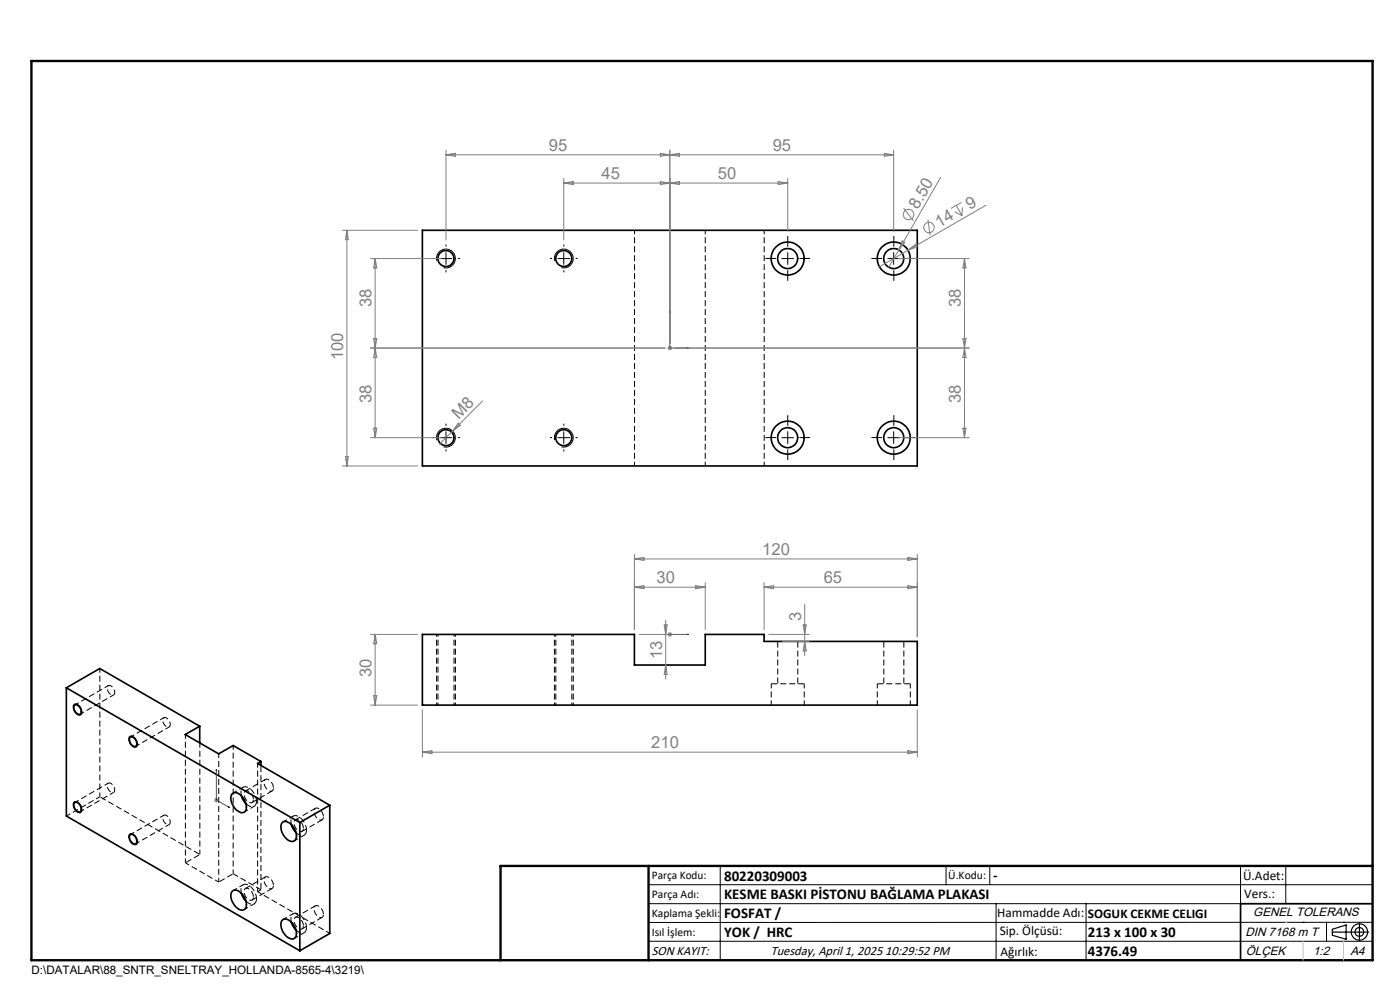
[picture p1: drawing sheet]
<svg xmlns="http://www.w3.org/2000/svg" width="297mm" height="210mm" viewBox="0 0 297 210" stroke-linecap="round" stroke-linejoin="round" font-family="sans-serif">
<path d="M170.6 145h-7M193.1 145h-7M52.2 170.5a1.26 1.26 0 0 0 2.1 .1l.1-.6M62.8 176.6a1.26 1.26 0 0 0 2.1 .1l.1-.6M52.2 191.1a1.26 1.26 0 0 0 2.1 .2l.1-.7M62.8 197.3a1.26 1.26 0 0 0 2.1 .1l.1-.6" fill="none" stroke="#000" stroke-width=".21" stroke-dasharray="1.3 .6" stroke-linecap="butt"/>
<path d="M163.6 145v4.5M170.6 149.5v-4.5M186.1 145v4.5M193.1 149.5v-4.5" fill="none" stroke="#000" stroke-width=".21" stroke-dasharray="1.3 .6" stroke-dashoffset=".3" stroke-linecap="butt"/>
<path d="M165 136v9M187.5 136v9M169.2 145v-9M191.7 145v-9M53.8 169.6a1.64 1.64 0 0 0-1.8-1.8 1.73 1.73 0 0 0 1.3 2.5l.4-.2 .1-.5M58 167.1a.7 .7 0 0 1-.5 .8 .7 .7 0 0 1-.8-.5 1.59 1.59 0 0 1-.4-2 1.64 1.64 0 0 1 1.7 1.7M64.4 175.7a1.64 1.64 0 0 0-1.8-1.8 1.73 1.73 0 0 0 1.3 2.5l.4-.2 .1-.5M68.6 173.3a.7 .7 0 0 1-.5 .7 .7 .7 0 0 1-.8-.4 1.59 1.59 0 0 1-.4-2.1 1.64 1.64 0 0 1 1.7 1.8M53.8 190.3a1.64 1.64 0 0 0-1.8-1.8 1.73 1.73 0 0 0 1.3 2.5l.4-.3 .1-.4M58 187.8a.7 .7 0 0 1-.5 .8 .7 .7 0 0 1-.8-.5 1.59 1.59 0 0 1-.4-2.1 1.64 1.64 0 0 1 1.7 1.8M64.4 196.4a1.64 1.64 0 0 0-1.8-1.8 1.73 1.73 0 0 0 1.3 2.5l.4-.2 .1-.5M68.6 193.9a.7 .7 0 0 1-.5 .8 .7 .7 0 0 1-.8-.5 1.59 1.59 0 0 1-.4-2 1.64 1.64 0 0 1 1.7 1.7" fill="none" stroke="#000" stroke-width=".21" stroke-dasharray="1.3 .6" stroke-dashoffset="-.1" stroke-linecap="butt"/>
<path d="M92.6 134.5v15M92.9 134.5v15M117.6 134.5v15M117.9 134.5v15M96.3 149.5v-15M96.6 149.5v-15M121.3 149.5v-15M121.6 149.5v-15" fill="none" stroke="#000" stroke-width=".21" stroke-dasharray="1.3 .6" stroke-dashoffset=".8" stroke-linecap="butt"/>
<g fill="none" stroke="#000" stroke-width=".35">
<path d="M89.6 48.9h105v49.9h-105zM89.6 134.6h45v6.5h15v-6.5h12.5v1.5h32.5v13.5h-105zM14.1 145.9v27.2l49.5 28.6M14.1 145.9l49.5 28.6M14.1 145.9l7.1-4.1 21.2 12.2M15.8 149.6a1.27 1.27 0 0 1 1.2 1.9 1.32 1.32 0 0 1-1.2-1.9zM27.6 156.4a1.27 1.27 0 0 1 1.2 1.9 1.32 1.32 0 0 1-1.2-1.9zM42.4 154l-3.1 1.8 7.1 4.1 3.1-1.8 5.9 3.4M42.4 154v3.6M15.8 170.3a1.19 1.19 0 0 1 1.5 1.4 .55 .55 0 0 1-.5 .6 .55 .55 0 0 1-.6-.4l-.5-.7v-.6zM27.6 177.1a1.27 1.27 0 0 1 1.2 1.9 1.32 1.32 0 0 1-1.2-1.9zM49.2 168.4a1.43 1.43 0 0 1 2.2 .6 2.55 2.55 0 0 1 .5 3.3 2.03 2.03 0 0 1-2.5-1.5l-.3-.7-.1-.8z"/>
<path d="M51.2 168.8l1 1.7M55.4 161.5l-.8 .5 15.4 8.8M55.4 161.5v.8M59.8 174.5a1.43 1.43 0 0 1 2.2 .6 2.48 2.48 0 0 1 .4 3.3 1.8 1.8 0 0 1-2.1-1.1 2.66 2.66 0 0 1-.5-2.8zM61.8 174.9l.3 .8 .7 .9M63.6 174.5v27.2M70 170.8l-6.4 3.7M70 170.8v27.2l-6.4 3.7M49.2 189.1a1.43 1.43 0 0 1 2.2 .5 2.55 2.55 0 0 1 .5 3.3 1.94 1.94 0 0 1-2.5-1.4l-.3-.8-.1-.7zM51.2 189.5l.6 1.2 .4 .5M59.8 195.3a1.43 1.43 0 0 1 2.2 .5 3 3 0 0 1 .7 3.1 1.48 1.48 0 0 1-2.2-.6 2.82 2.82 0 0 1-.7-3zM61.8 195.6l.3 .8 .7 .9"/>
<path d="M291.2 191.7h-28v12"/>
<circle cx="94.6" cy="54.8" r="1.71"/>
<circle cx="119.6" cy="54.8" r="1.7"/>
<circle cx="167.1" cy="54.8" r="2.13"/>
<circle cx="167.1" cy="54.8" r="3.5"/>
<circle cx="189.6" cy="54.8" r="2.13"/>
<circle cx="189.6" cy="54.8" r="3.5"/>
<circle cx="94.6" cy="92.8" r="1.71"/>
<circle cx="119.6" cy="92.8" r="1.7"/>
<circle cx="167.1" cy="92.8" r="3.5"/>
<circle cx="167.1" cy="92.8" r="2.12"/>
<circle cx="189.6" cy="92.8" r="3.5"/>
<circle cx="189.6" cy="92.8" r="2.12"/>
</g>
<g fill="none" stroke="#000" stroke-width=".21" stroke-dasharray="1.3 .6" stroke-dashoffset=".4" stroke-linecap="butt">
<path d="M134.6 98.8v-50M149.6 98.8v-50M162.1 98.8v-50M17 151.5l7.1-4.1M21.2 141.8v27.2M23 145.4l-7.1 4.1M28.8 158.3l7.1-4.1M34.8 152.2l-7.1 4.1M14.1 173.1l7.1-4.1M17 172.2l7.1-4.1M23 166.1l-7.1 4.1M28.8 179l7.1-4.1"/>
<path d="M34.8 172.9l-7.1 4.1M51.6 167l-2.1 1.2M51.8 172.3l2.1-1.3M62.2 173.1l-2.1 1.2M62.4 178.4l2.1-1.2M39.3 183l7.1 4.1M39.3 183v-27.2M46.4 187.1v-27.2M49.5 185.3v-27.2M51.6 187.7l-2.1 1.2M51.8 192.9l2.1-1.2M54.7 189.1l.7-.4"/>
<path d="M54.7 189.1v-27.2M62.2 193.8l-2.1 1.2M62.4 199.1l2.1-1.3M70 198l-15.3-8.9"/>
</g>
<path d="M54.4 170a3.3 3.3 0 0 0-2.4-3.1 1.26 1.26 0 0 0-.8 1.9M65 176.1a3.3 3.3 0 0 0-2.4-3.1 1.26 1.26 0 0 0-.8 1.9M42.4 181.3v-23.7M54.4 190.6a3.3 3.3 0 0 0-2.4-3 1.26 1.26 0 0 0-.8 1.9M65 196.8a3.3 3.3 0 0 0-2.4-3.1 1.26 1.26 0 0 0-.8 1.9" fill="none" stroke="#000" stroke-width=".21" stroke-dasharray="1.3 .6" stroke-dashoffset=".2" stroke-linecap="butt"/>
<path d="M21.2 169l21.2 12.3M42.4 181.3l-3.1 1.7M46.4 187.1l3.1-1.8M55.4 188.7v-26.4" fill="none" stroke="#000" stroke-width=".21" stroke-dasharray="1.3 .6" stroke-dashoffset="-.2" stroke-linecap="butt"/>
<path d="M53.5 170.2l4.2-2.4M56.3 165.3l-4.2 2.5M64.1 176.4l4.2-2.5M66.9 171.5l-4.2 2.4M49.5 185.3l5.9 3.4M53.5 190.9l4.2-2.4M56.3 186l-4.2 2.5M64.1 197l4.2-2.4M66.9 192.1l-4.2 2.5" fill="none" stroke="#000" stroke-width=".21" stroke-dasharray="1.3 .6" stroke-dashoffset=".1" stroke-linecap="butt"/>
<path d="M24.3 146.9a1.32 1.32 0 0 0-1.4-1.4 1.35 1.35 0 0 0 1.2 1.9l.2-.5M36.1 153.7a1.32 1.32 0 0 0-1.4-1.4 1.35 1.35 0 0 0 1.2 1.9l.2-.5M24.3 167.6a1.32 1.32 0 0 0-1.4-1.4 1.35 1.35 0 0 0 1.2 1.9l.2-.5M36.1 174.4a1.32 1.32 0 0 0-1.4-1.4 1.35 1.35 0 0 0 1.2 1.9l.2-.5" fill="none" stroke="#000" stroke-width=".21" stroke-dasharray="1.3 .6" stroke-dashoffset=".6" stroke-linecap="butt"/>
<g fill="none" stroke="#808080" stroke-width=".21">
<path d="M94.6 31.8v19.1M94.6 32.8h95M94.6 32.8l2-.3v.7zM119.6 37.8v13.1M119.6 38.8h47.5M119.6 38.8l2-.3v.6zM140.1 38.5l4 .6v-.6l-4 .6zM140.1 32.5v.7l4-.7v.7zM142.1 31.8v41M165.1 38.5l2 .3-2 .3zM167.1 37.8v11.3M187.6 32.5l2 .3-2 .4z"/>
<path d="M189.6 31.8v17.3M199.6 37.6l-8.9 15.4M72.6 48.9h16M73.6 48.9v49.9M73.6 48.9l.3 1.9h-.6zM78.6 54.8h15M79.6 54.8v38M79.6 54.8l.3 2h-.6zM190.6 54.8h15M190.7 53l-2.2 3.7M191.4 51.1l.5 .3-1.2 1.6zM191.7 44.2l2.1 2.6"/>
<path d="M192.6 53.1l-6 3.5M192.6 53.1l1.6-1.3 .3 .6zM196.8 46.6l.5 3.3M202.5 44.9l1.6 .8M202.8 43.6l1.3 2.1M203.9 43l-2.1 1.2M204.2 44l-.1 1.7M204.6 54.8l.3 2h-.6zM204.6 54.8v38M209.1 43.6l-16.5 9.5M78.6 73.8h62.5M79.3 71.9h.6l-.3 1.9z"/>
<path d="M79.6 73.8l.3 2h-.6zM141.6 73.8h1M141.7 73.5l.8 .7M142.1 73.3v1M142.5 73.5l-.8 .7M143.1 73.8h62.5M204.3 71.9h.6l-.3 1.9zM204.6 73.8l.3 2h-.6zM72.6 98.8h16M73.3 96.8h.6l-.3 2zM78.6 92.8h15M79.3 90.8h.6l-.3 2z"/>
<path d="M96 91.4l-2.8 2.9M97.2 89.8l.4 .4-1.6 1.2zM102.4 85l-6.4 6.4M190.6 92.8h15M204.3 90.8h.6l-.3 2zM134.6 117.6v16M134.6 118.6l2-.4v.7zM134.6 118.6h60M192.6 118.2l2 .4-2 .3zM194.6 117.6v17.5M78.6 134.6h10M79.6 134.6v15"/>
<path d="M79.6 134.6l.3 2h-.6zM134.6 124.6h15M134.6 124.6l2-.4v.7zM135.6 134.6h7M140.9 132.6h.6l-.3 2zM141.2 131.6v12.5M141.7 134.2l.8 .7M142.1 134v1.1M142.5 134.2l-.8 .7M147.6 124.2l2 .4-2 .3zM149.6 123.6v10M162.1 124.6h32.5"/>
<path d="M162.1 123.6v10M162.1 124.6l2-.4v.7zM163.1 134.6h8.6M166 136.1h5.7M170.4 132.6h.6l-.3 2zM170.7 128.1v11M170.7 136.1l.3 2h-.6zM192.6 124.2l2 .4-2 .3zM78.6 149.6h10M79.3 147.6h.6l-.3 2zM89.6 150.6v10M89.6 159.6h105"/>
<path d="M89.6 159.6l2-.4v.7zM141.2 141.1l.3 2h-.6zM192.6 159.2l2 .4-2 .3zM194.6 150.6v10M45.4 169.7h1M45.5 169.4l.7 .7M45.9 169.2v1M46.2 169.4l-.7 .7"/>
<circle cx="192.7" cy="45.5" r="1.1"/>
<circle cx="197.1" cy="48.2" r="1.1"/>
</g>
<g fill="none" stroke="#000" stroke-width=".21">
<path d="M92.7 55.3a1.99 1.99 0 0 1 1.7-2.5 1.99 1.99 0 0 1 2.2 2.2 1.99 1.99 0 0 1-2.5 1.8M93.3 54.8h2.5M94.6 53.6v2.5M117.7 55.3a1.99 1.99 0 0 1 1.7-2.5 1.99 1.99 0 0 1 2.2 2.2 1.99 1.99 0 0 1-2.5 1.8M118.4 54.8h2.5M119.6 53.6v2.5M165.8 54.8h2.5M167.1 53.6v2.5M188.3 54.8h2.6M189.6 53.6v2.5M92.7 93.4a2 2 0 0 1 1.7-2.5 2 2 0 0 1 2.2 2.1 2 2 0 0 1-2.5 1.8M93.3 92.8h2.5"/>
<path d="M94.6 91.6v2.5M117.7 93.4a2 2 0 0 1 1.7-2.6 2 2 0 0 1 2.2 2.2 2 2 0 0 1-2.5 1.8M118.4 92.8h2.5M119.6 91.6v2.5M165.8 92.8h2.5M167.1 91.6v2.5M188.3 92.8h2.6M189.6 91.6v2.5M15.7 149.4a1.31 1.31 0 0 1 1.7 1.4 .7 .7 0 0 1-.4 .9 .7 .7 0 0 1-.9-.4l-.5-.9-.1-.5zM27.5 156.2a1.31 1.31 0 0 1 1.6 1.4 .7 .7 0 0 1-.3 .9 .7 .7 0 0 1-1-.4l-.5-1.2zM15.7 170.1a1.19 1.19 0 0 1 1.6 1.1l.1 .3a.65 .65 0 0 1-.3 .9 .65 .65 0 0 1-.8-.2 1.61 1.61 0 0 1-.6-2.1zM27.5 176.9a1.19 1.19 0 0 1 1.6 1.1v.3a.66 .66 0 0 1-.1 .9 .66 .66 0 0 1-1-.2 1.73 1.73 0 0 1-.5-2.1z"/>
<path d="M137.6 187.7h153.6M137.6 191.7h153.6M137.6 199.7h153.6M152.8 183.7v20M200.7 183.7v4M210 183.7v4M211.3 191.7v12M230.4 191.7v12M263.2 183.7v20M272.8 183.7v8M276.4 195.6h.1M281.4 195.6v4.1"/>
<path d="M285 195.6h.1M291.2 195.6l-153.6 .1"/>
</g>
<g fill="none" stroke="#000" stroke-width=".25">
<path d="M282.6 197.7h7.8M282.6 197.1l3-.9v3l-3-.8zM288.4 195.8v3.8M106.2 203.7h185"/>
<circle cx="288.4" cy="197.7" r="1.74"/>
<circle cx="288.4" cy="197.7" r=".93"/>
</g>
<path d="M142.1 65.9l.1 .3h-.2zM142.1 65.9v7.9h4M145.7 73.7l.4 .1-.4 .1zM142 134.6h.2zM142.1 134.6h.1M142.1 134.6h4M146.1 134.6h-.4h.4M45.9 163.2l.1 .3h-.2zM45.9 163.2v6.5l2.9 1.6M48.5 171.1l.3 .2h-.3z" fill="none" stroke="#00f" stroke-width=".21"/>
<g fill="none" stroke="#000" stroke-width=".21" stroke-dasharray="15.2 1.3 1.3 1.3" stroke-linecap="butt">
<path d="M92.1 54.8h-.4M94.6 52.3v-.4M94.6 57.3v.5M97.1 54.8h.5M117.1 54.8h-.4M119.6 52.3v-.4M119.6 57.3v.5M122.1 54.8h.5M164.6 54.8h-2.2M167.1 52.3v-2.2M167.1 57.3v2.3M169.6 54.8h2.3"/>
<path d="M187.1 54.8h-2.2M189.6 52.3v-2.2M189.6 57.3v2.3M192.1 54.8h2.3M92.1 92.8h-.4M94.6 90.3v-.4M94.6 95.3v.5M97.1 92.8h.5M117.1 92.8h-.4M119.6 90.3v-.4M119.6 95.3v.5M122.1 92.8h.5"/>
<path d="M164.6 92.8h-2.2M167.1 90.3v-2.2M167.1 95.3v2.3M169.6 92.8h2.3M187.1 92.8h-2.2M189.6 90.3v-2.2M189.6 95.3v2.3M192.1 92.8h2.3"/>
</g>
<path d="M6.7 12.9h284.5v190.8h-284.5zM137.6 183.7v20M291.2 183.7h-185v20" fill="none" stroke="#000" stroke-width=".5"/>
<path d="M276.4 199.7v4M285 199.7v4" fill="none" stroke="#c0c0c0" stroke-width=".21"/>
<path d="M272.8 195.6h.1" fill="none" stroke="#c0c0c0" stroke-width=".25"/>
<g fill="#00f">
<path d="M145.7 134.6h.4zM142 134.6h.2z"/>
<path d="M145.7 73.7l.4 .1-.4 .1zM142.1 65.9l.1 .3h-.2z"/>
<path d="M48.5 171.1l.3 .2h-.3zM45.9 163.2l.1 .3h-.2z"/>
</g>
<g font-size="3.5" fill="#808080">
<text x="116.4" y="32">95</text>
<text x="163.9" y="32">95</text>
<text x="127.6" y="38">45</text>
<text x="152.3" y="38">50</text>
<text x="194.7" y="44.5" transform="rotate(-60 194.7 44.5)">8.50</text>
<text x="205.7" y="44.6" transform="rotate(-30 205.7 44.6)">9</text>
<text x="199.3" y="48.4" transform="rotate(-30 199.3 48.4)">14</text>
<text x="78.8" y="65.2" transform="rotate(-90 78.8 65.2)">38</text>
<text x="203.8" y="65.2" transform="rotate(-90 203.8 65.2)">38</text>
<text x="72.8" y="76.4" transform="rotate(-90 72.8 76.4)">100</text>
<text x="78.8" y="85.6" transform="rotate(-90 78.8 85.6)">38</text>
<text x="97.3" y="89.1" transform="rotate(-45 97.3 89.1)">M8</text>
<text x="203.8" y="85.6" transform="rotate(-90 203.8 85.6)">38</text>
<text x="161.7" y="117.8">120</text>
<text x="139.3" y="123.8">30</text>
<text x="174.8" y="123.8">65</text>
<text x="169.9" y="131.6" transform="rotate(-90 169.9 131.6)">3</text>
<text x="78.8" y="143.6" transform="rotate(-90 78.8 143.6)">30</text>
<text x="140.4" y="139.9" transform="rotate(-90 140.4 139.9)">13</text>
<text x="138.2" y="158.8">210</text>
</g>
<g font-size="3.2">
<text x="153.6" y="190.8">KESME BASKI PİSTONU BAĞLAMA PLAKASI</text>
<text x="153.6" y="186.8">80220309003</text>
<text x="210.7" y="186.6">-</text>
<text x="153.6" y="194.8">FOSFAT /</text>
<text x="153.6" y="198.8">YOK / HRC</text>
<text x="230.8" y="198.7">213 x 100 x 30</text>
<text x="230.8" y="202.8">4376.49</text>
</g>
<g font-size="2.8">
<text x="263.7" y="186.7">Ü.Adet:</text>
<text x="263.9" y="190.5">Vers.:</text>
<text x="211.5" y="194.5">Hammadde Adı:</text>
<text x="230.8" y="194.7">SOGUK CEKME CELIGI</text>
<text x="138.3" y="202.6">SON KAYIT:</text>
<text x="163.5" y="202.6">Tuesday, April 1, 2025 10:29:52 PM</text>
<text x="212.1" y="198.4">Sip. Ölçüsü:</text>
<text x="212.2" y="202.7">Ağırlık:</text>
</g>
<g font-size="2.6">
<text x="265.9" y="194.4">GENEL TOLERANS</text>
<text x="264.2" y="198.5">DIN 7168 m T</text>
<text x="264.3" y="202.6">ÖLÇEK</text>
<text x="278.5" y="202.6">1:2</text>
<text x="286.5" y="202.6">A4</text>
</g>
<g font-size="2.5">
<text x="138.3" y="186.4">Parça Kodu:</text>
<text x="138.3" y="190.5">Parça Adı:</text>
<text x="201.2" y="186.5">Ü.Kodu:</text>
<text x="138.3" y="194.5">Kaplama Şekli:</text>
<text x="138.3" y="198.6">Isıl İşlem:</text>
<text x="6.7" y="206.7">D:\DATALAR\88_SNTR_SNELTRAY_HOLLANDA-8565-4\3219\</text>
</g>
</svg>
